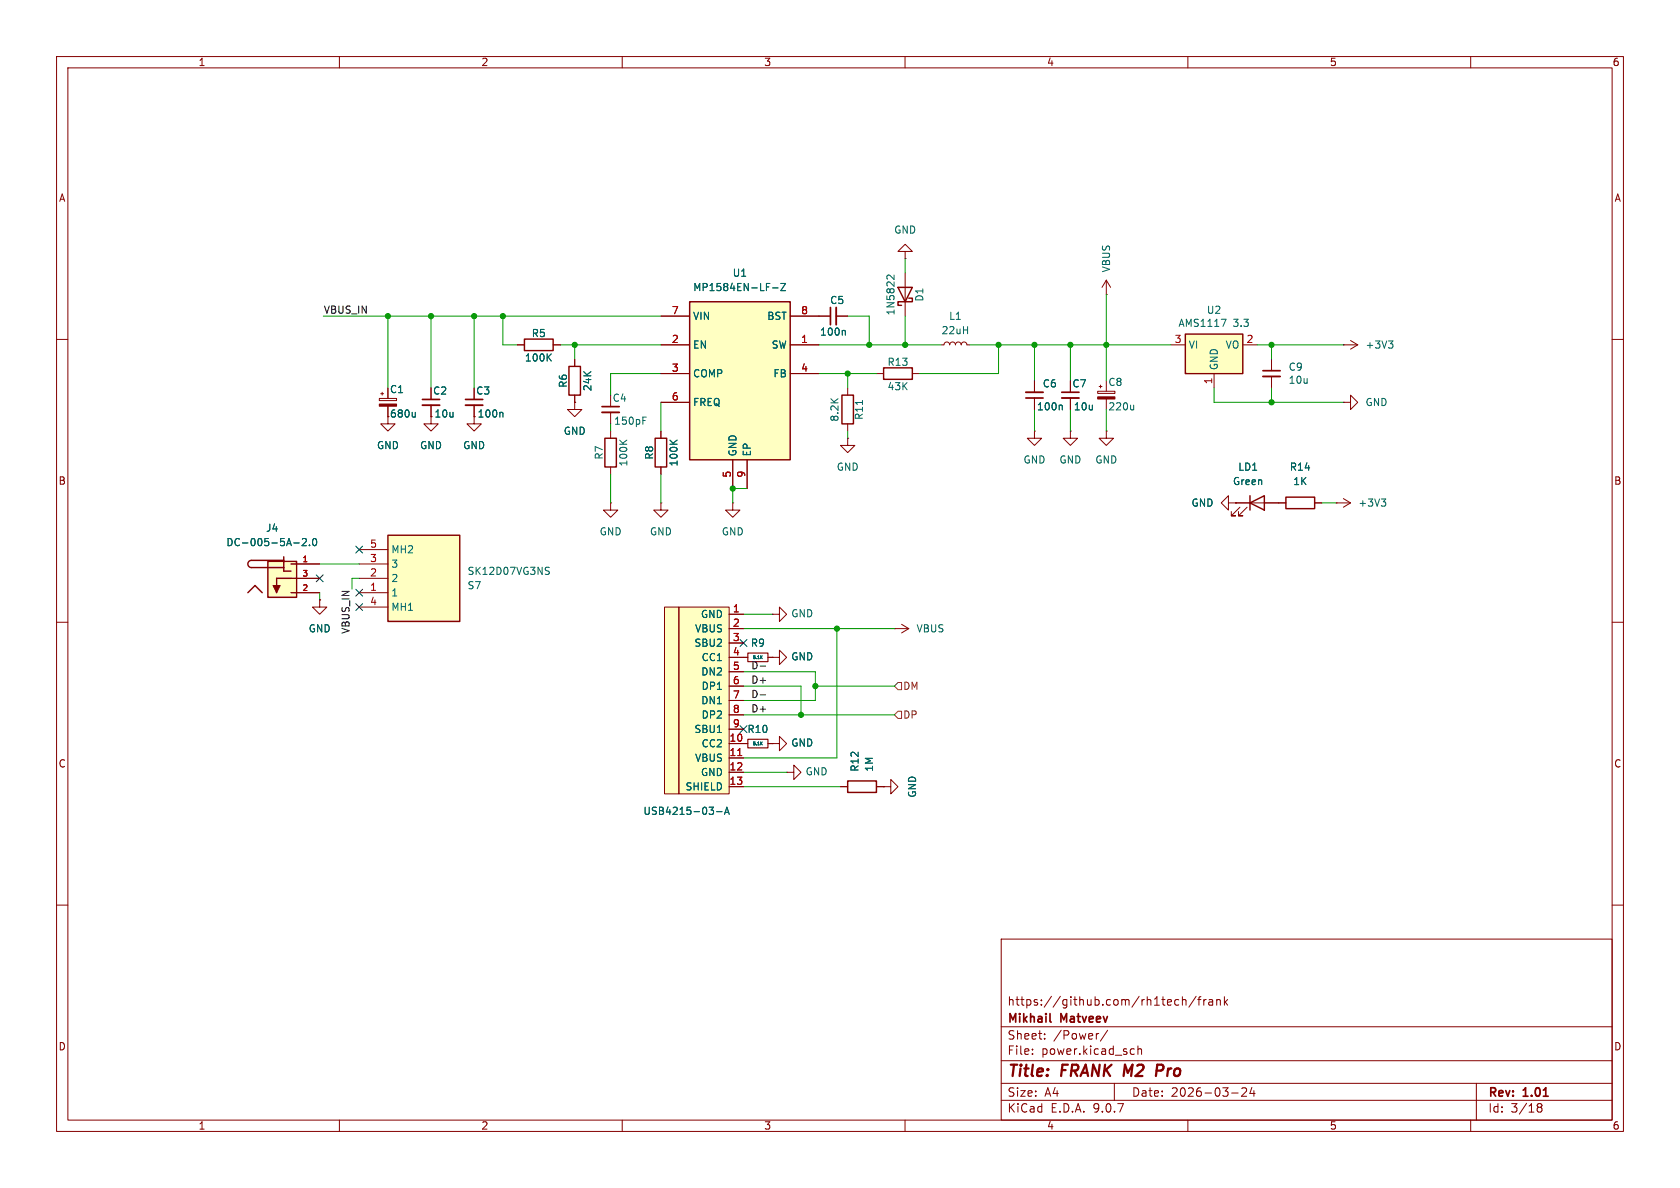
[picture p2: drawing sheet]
<svg xmlns="http://www.w3.org/2000/svg" width="297mm" height="210mm" viewBox="0 0 297 210" stroke-linecap="round" stroke-linejoin="round" font-family="sans-serif">
<g fill="none" stroke="#840000" stroke-width=".18">
<path d="M10 10h277v190h-277zM12 12h273v186h-273zM60 10v2M110 10v2M160 10v2M210 10v2M260 10v2M10 60h2M116.8 76.2v1.3M189.2 76.2v1.3h1.3l-1.3 1.2-1.2-1.2h1.2M189.2 76.2h.1M285 60h2"/>
<path d="M116.8 82.6v1.2M10 110h2M285 110h2M10 160h2M177 166h108v32h-108zM208 176.7l.4 .1M208.4 177.6l-.4 .1M209 176.8l.2-.1 .4 .1 .1 .9M209 176.2v1.5M211.5 176.1l-1.3 2M211.7 176.7h.6M212.3 176.2l-.3 .2v1.3"/>
<path d="M212.8 176.7v1M213.2 176.7l-.2 .1-.2 .2M213.7 176.8h.6l.1 .9M214.4 177.1h-.5a.29 .29 0 0 0-.2 .3 .29 .29 0 0 0 .2 .3l.5-.1M215.1 176.8l.2-.1 .4 .1v.9M215.1 176.7v1M216.5 176.2v1.5M216.6 177.1l.4 .6M217 176.7l-.5 .6M285 160h2M60 198v2M110 198v2"/>
<path d="M160 198v2M177 194.5h108M177 191.5h108M177 187.5h108M177 181.5h108M182.5 186.3v.1M182.5 185.5v.1M184.7 183.6v.1M184.7 182.8v.1M194.2 182.7l-.2 .1M195.8 182.1l-1.3 2M197 191.5v3"/>
<path d="M200.1 185.4l.4 .1M200.5 186.3l-.4 .1M201.2 185.5l.2-.1 .3 .1 .1 .9M201.2 184.9v1.5M210 198v2M217.7 193.2h1.2M219.5 192.4l.6-.1 .2 .1 .1 .3-.9 1.1h.9M221.3 192.2l-.3 1.1h.9M221.7 192.8v1M260 198v2M261 191.5v6.5M271.7 195.5l.3 .2"/>
<path d="M271.7 195.4l.3-.3 .5 .1 .1 .3-.3 .2M272 195.7h.3M272 195.7l-.3 .3M272.3 195.7l.3 .3-.1 .5-.5 .1-.3-.3"/>
</g>
<path d="M205.4 188.2h-.8l-.3 2M205.4 189.2l-.9 .1" fill="none" stroke="#840000" stroke-width=".4"/>
<path d="M185.6 180.5l.2 .2" fill="none" stroke="#840000" stroke-width=".3"/>
<path d="M115.8 77.5h2.1v5.1h-2.1z" fill="none" stroke="#840000" stroke-width=".25"/>
<path d="M118.4 77.8l.8 .7M119.7 77.8l-.7 .5" fill="none" stroke="#006464" stroke-width=".18"/>
<path d="M68.6 94.6h12.7v15.3h-12.7z" fill="#ffffc2"/>
<path d="M68.6 94.6h12.7v15.3h-12.7z" fill="none" stroke="#840000" stroke-width=".25"/>
<path d="M63.5 99.7h5.1M63.5 97.2h5.1M63.5 107.3h5.1M63.5 104.8h5.1M63.5 102.2h5.1" fill="none" stroke="#840000" stroke-width=".18"/>
<path d="M96.6 100.9l.4 .1 .1 .3-.2 .2h-.3M96.6 100.3h.5" fill="none" stroke="#006464" stroke-width=".18"/>
<path d="M121.9 53.3h17.8v28h-17.8z" fill="#ffffc2"/>
<path d="M121.9 53.3h17.8v28h-17.8zM156.2 65h5.1v2.1h-5.1zM221 88.9l2.5-1.3v2.6zM221 87.6v2.6M227.3 87.9h5.1v2h-5.1z" fill="none" stroke="#840000" stroke-width=".25"/>
<g fill="none" stroke="#840000" stroke-width=".18">
<path d="M116.8 55.9h5.1M139.7 55.9h5.1M195.6 52.1h.1M195.6 49.5v2.6M195.6 49.5l-.8 1.3M195.6 49.5l.7 1.3M116.8 61h5.1M116.8 66h5.1M116.8 71.1h5.1M139.7 61h5.1M139.7 66h5.1M154.9 66h1.3"/>
<path d="M161.3 66h1.3M182.9 76.2v1.3h1.2l-1.2 1.2-1.3-1.2h1.3M182.9 76.2h.1M194.1 69.2h3v.3h-3zM194.3 68.3h.5M194.6 68.1v.5M195.6 76.2v1.3h1.2l-1.2 1.2-1.3-1.2h1.3M195.6 76.2h.1M195.6 67.3v1.9M195.6 70.5v1.9M224.8 63.5v2M224.8 66.5v2.1"/>
<path d="M237.5 71.1h1.3v-1.2l1.2 1.2-1.2 1.3v-1.3M237.5 71.1h.1M237.5 61h.1M237.5 61h2.5M238.8 60.2l1.2 .8M240 61l-1.2 .7M129.5 81.3v5.1M132.1 81.3v5.1M217.2 88.9v-1.3l-1.3 1.3 1.3 1.3v-1.3h1.2M218.4 88.9h.1M218.4 88.9h8.9M219.2 89.7l-1.5 1.5h.7h-.7v-.8"/>
<path d="M220.5 89.7l-1.6 1.5h.8h-.8v-.8M232.4 88.9h1.3M236.2 88.9h.1M236.2 88.9h2.6M237.5 88.1l1.3 .8M238.8 88.9l-1.3 .8M158.1 111.1h.1M158.1 111.1h2.6M159.4 110.4l1.3 .7M160.7 111.1l-1.3 .8"/>
</g>
<path d="M136.6 50.9h1M138 50.1h.9l-.9 1.3h.9M200.4 71.6v.9M200.4 72.3l-.2 .2M245.5 60.3h.7l-.4 .5M246 60.8l.2 .2v.3l-.2 .2M244.2 88.2h.8l-.4 .5M244.7 88.7l.3 .2v.3l-.3 .3" fill="none" stroke="#006464" stroke-width=".18"/>
<path d="M194.1 70.2h3v.3h-3z" fill="#840000" stroke="#840000" stroke-width=".18"/>
<path d="M223.3 65.5h3" fill="none" stroke="#840000" stroke-width=".3"/>
<path d="M223.3 66.5h3" fill="none" stroke="#840000" stroke-width=".33"/>
<path d="M209.5 59.1h10.2v6.9h-10.2z" fill="#ffffc2"/>
<path d="M158.7 50.8h2.6l-1.3 2.5zM160.7 52.7h.6v.6h-2.6v.7h.7M209.5 59.1h10.2v6.9h-10.2zM106.9 77.5h2.1v5.1h-2.1zM148.8 69.9h2.1v5h-2.1z" fill="none" stroke="#840000" stroke-width=".25"/>
<g fill="none" stroke="#840000" stroke-width=".18">
<path d="M144.8 55.9h2M147.8 55.9h2.1M160 44.5h1.3l-1.3-1.3-1.3 1.3h1.3v1.2M160 45.7h.1M160 48.3v7.6M67.1 70.4h3v.4h-3zM67.3 69.6h.5M67.6 69.3v.6M68.6 71.8v3.1h1.2l-1.2 1.3-1.3-1.3h1.3M68.6 68.6v1.8M76.2 73.7v1.2h1.3l-1.3 1.3-1.3-1.3h1.3M76.2 73.7h.1"/>
<path d="M76.2 68.6v2M76.2 71.6v2.1M83.8 73.7v1.2h1.3l-1.3 1.3-1.3-1.3h1.3M83.8 73.7h.1M107.9 76.2v1.3M149.9 77.5v1.2h1.2l-1.2 1.3-1.3-1.3h1.3M149.9 77.5h.1M149.9 68.6v1.3M149.9 74.9v1.3M166.4 61h.5l.1-.4 .4-.1 .3 .1 .2 .4 .1-.4 .4-.1 .4 .1 .1 .4 .2-.4 .3-.1 .4 .1 .1 .4 .2-.4 .3-.1 .4 .1 .1 .4h.5M207 61h2.5M214.6 66v2.6"/>
<path d="M219.7 61h2.5M107.9 88.9v1.3h1.3l-1.3 1.2-1.2-1.2h1.2M107.9 88.9h.1M107.9 82.6v1.2M136.5 108.6h1.3v-1.3l1.3 1.3-1.3 1.3v-1.3M136.5 108.6h.1M136.5 116.2h1.3v-1.3l1.3 1.3-1.3 1.3v-1.3M136.5 116.2h.1"/>
</g>
<path d="M149.3 58.4l.1 .2v.7M158.1 48.6v.8l-.9-.8-.4 .1v.5M215.9 56.4h.8l-.5 1.3M73.4 72.9v.8M73.4 73.6l-.2 .1M109.5 77.8l.8 .7M110.8 77.8l-.7 .5M152.5 70.8v.7" fill="none" stroke="#006464" stroke-width=".18"/>
<path d="M67.1 71.4h3v.4h-3z" fill="#840000" stroke="#840000" stroke-width=".18"/>
<path d="M146.8 54.4v3M74.7 70.6h3" fill="none" stroke="#840000" stroke-width=".3"/>
<path d="M147.8 54.4v3M74.7 71.6h3" fill="none" stroke="#840000" stroke-width=".33"/>
<path d="M47.4 99.2h5v6.4h-5z" fill="#ffffc2"/>
<path d="M92.7 59.9h5.1v2.1h-5.1zM47.4 99.2h5v6.4h-5zM50.2 99.1h-5.8a.64 .64 0 0 0-.6 .6 .64 .64 0 0 0 .6 .6h5.8M50.2 98.4v2.6h1.2M43.8 104.8l1.3-1.3 1.3 1.3M51.4 102.2h-2.5v2.6" fill="none" stroke="#840000" stroke-width=".25"/>
<path d="M48.3 103.5h1.2l-.6 1.3z" fill="#840000" stroke="#840000" stroke-width=".18"/>
<g fill="none" stroke="#840000" stroke-width=".18">
<path d="M91.4 61h1.3M97.8 61h1.3M51.4 99.7h5.1M51.4 102.2h5.1M51.4 104.8h5.1M56.5 106v1.3h1.3l-1.3 1.3-1.3-1.3h1.3M56.5 106h.1M131.4 116.2h.8M135.8 116.2h.7M136.5 131.4h1.3v-1.2l1.3 1.2-1.3 1.3v-1.3M136.5 131.4h.1M139.1 136.5h1.2v-1.2l1.3 1.2-1.3 1.3v-1.3"/>
<path d="M139.1 136.5h.1"/>
</g>
<path d="M96.9 63.1l.6 .7M97.5 62.6l-.8 .7M51.9 96h1M53.4 95.3l.5-.1 .3 .4-.8 .9h.8M54.7 96.3v.2M55.4 95.3l.2-.1a.68 .68 0 0 1 .4 .6 .68 .68 0 0 1-.4 .7 .84 .84 0 0 1-.2-1.2zM134.5 116.1l.2 .3M134.7 115.9l-.2 .3" fill="none" stroke="#006464" stroke-width=".18"/>
<path d="M132.2 115.4h3.6v1.6h-3.6z" fill="none" stroke="#840000" stroke-width=".2"/>
<g fill="#ffffc2">
<path d="M117.5 107.3h2.5v33h-2.5z"/>
<path d="M120 107.3h8.9v33h-8.9z"/>
</g>
<g fill="none" stroke="#840000" stroke-width=".18">
<path d="M116.8 55.9h5.1M139.7 55.9h7.1M147.8 55.9h2.1M68.6 68.6v1.8M68.6 71.8v1.9M76.2 73.7h.1M76.2 68.6v2M76.2 71.6v2.1M83.8 73.7h.1M83.8 68.6v2M83.8 71.6v2.1M91.4 61h1.3"/>
<path d="M97.8 61h1.3M101.6 71.1v1.3h1.3l-1.3 1.3-1.3-1.3h1.3M101.6 71.1h.1M101.6 63.5v1.3M101.6 69.9v1.2M107.9 69.9v2M107.9 72.9v2M116.8 76.2v1.3M116.8 61h5.1M116.8 66h5.1M116.8 71.1h5.1M139.7 61h5.1"/>
<path d="M139.7 66h5.1M182.9 67.3v2M182.9 70.4v2M189.2 67.3v2M189.2 70.4v2M51.4 99.7h5.1M116.8 88.9v1.3h1.3l-1.3 1.2-1.2-1.2h1.2M116.8 88.9h.1M116.8 82.6v1.2M129.5 88.9v1.3h1.3l-1.3 1.2-1.2-1.2h1.2M129.5 88.9h.1M129.5 81.3v5.1"/>
<path d="M132.1 81.3v5.1M218.4 88.9h.1M218.4 88.9h2.6M223.5 88.9h3.8M232.4 88.9h1.3M51.4 102.2h5.1M51.4 104.8h5.1M56.5 106h.1M117.5 107.3h2.5v33h-2.5zM120 107.3h8.9v33h-8.9zM128.9 108.6h2.5M128.9 111.1h2.5"/>
<path d="M128.9 113.7h2.5M128.9 116.2h3.3M128.9 118.7h2.5M135.8 116.2h.7M136.5 116.2h.1M128.9 121.3h2.5M128.9 123.8h2.5M128.9 126.4h2.5M128.9 128.9h2.5M128.9 131.4h3.3M128.9 134h2.5M128.9 136.5h2.5"/>
<path d="M128.9 139.1h2.5M135.8 131.4h.7M136.5 131.4h.1M148.6 139.1h1.3M154.9 139.1h1.3M156.2 139.1h1.3v-1.3l1.2 1.3-1.2 1.2v-1.2M156.2 139.1h.1"/>
</g>
<path d="M130.4 133.6h.7" fill="none" stroke="#a90000" stroke-width=".18"/>
<g fill="none" stroke="#006464" stroke-width=".18">
<path d="M136.6 50.9h1M138 50.1h.9l-.9 1.3h.9M149.3 58.4l.1 .2v.7M73.4 72.9v.8M73.4 73.6l-.2 .1M88.7 72.9l.2 .2v.6M96.9 63.1l.6 .7M97.5 62.6l-.8 .7M113.6 74.3h.5M113.6 73.7h.7M118.4 77.8l.8 .7M119.7 77.8l-.7 .5"/>
<path d="M187.6 71.6l.2 .2v.7M51.9 96h1M53.4 95.3l.5-.1 .3 .4-.8 .9h.8M54.7 96.3v.2M55.4 95.3l.2-.1a.68 .68 0 0 1 .4 .6 .68 .68 0 0 1-.4 .7 .84 .84 0 0 1-.2-1.2zM134.5 116.1l.2 .3M134.7 115.9l-.2 .3M134.5 131.4l.2 .3M134.7 131.2l-.2 .3M125.4 142.7h.7l-.4 .5M126.1 143.3v.5M126.7 143.5h1"/>
<path d="M128.1 144l.4-1.3 .4 1.3M128.2 143.6h.6"/>
</g>
<path d="M132.2 130.7h3.6v1.5h-3.6z" fill="none" stroke="#840000" stroke-width=".2"/>
<path d="M100.6 64.8h2v5.1h-2zM149.9 138h5v2.1h-5z" fill="none" stroke="#840000" stroke-width=".25"/>
<path d="M82.3 70.6h3M106.4 71.9h3.1M181.4 70.4h3M187.7 69.3h3.1" fill="none" stroke="#840000" stroke-width=".3"/>
<path d="M82.3 71.6h3M106.4 72.9h3.1M181.4 69.3h3M187.7 70.4h3.1" fill="none" stroke="#840000" stroke-width=".33"/>
<path d="M158.7 120.7h.7v1.2h-.7l-.6-.6zM158.7 125.7h.7v1.3h-.7l-.6-.6z" fill="none" stroke="#725600" stroke-width=".18"/>
<path d="M134.4 117.7h1M134.4 122.8h1" fill="none" stroke="#0f0f0f" stroke-width=".18"/>
<g fill="none" stroke="#009600" stroke-width=".18">
<path d="M57.1 55.9h59.7M68.6 55.9v12.7M76.2 55.9v12.7M83.8 55.9v12.7M88.9 55.9v5.1h2.5M149.9 55.9h3.8v5.1M160 45.7v2.6M160 55.9v5.1M195.6 52.1v15.2M99.1 61h17.7M101.6 61v2.5M107.9 74.9v1.3"/>
<path d="M116.8 66h-8.9v3.9M116.8 71.1v5.1M144.8 61h21.6M144.8 66h10.1M149.9 66v2.6M149.9 76.2v1.3M171.4 61h35.6M176.5 61v5h-13.9M182.9 61v6.3M182.9 72.4v3.8M189.2 61v6.3M189.2 72.4v3.8"/>
<path d="M195.6 72.4v3.8M214.6 68.6v2.5h22.9M222.2 61h15.3M224.8 61v2.5M224.8 68.6v2.5M56.5 99.7h7M107.9 83.8v5.1M116.8 83.8v5.1M132.1 86.4h-2.6v2.5M233.7 88.9h2.5M56.5 104.8v1.2M63.5 102.2h-1.3v1.9"/>
<path d="M131.4 111.1h26.7M131.4 108.6h5.1M131.4 118.7h12.7v5.1h-12.7M148 111.1v22.9h-16.6M131.4 121.3h10.2v5.1M131.4 126.4h26.7M131.4 139.1h17.2M131.4 136.5h7.7M144.1 121.3h14"/>
</g>
<path d="M62.9 96.5l1.2 1.3M64.1 96.5l-1.2 1.3M55.9 101.6l1.2 1.2M57.1 101.6l-1.2 1.2M62.9 106.7l1.2 1.2M62.9 104.2l1.2 1.2M64.1 106.7l-1.2 1.2M64.1 104.2l-1.2 1.2M130.8 113.1l1.3 1.2M132.1 113.1l-1.3 1.2M130.8 128.3l1.3 1.2M132.1 128.3l-1.3 1.2" fill="none" stroke="#000084" stroke-width=".18"/>
<g fill="#009600" stroke="#009600" stroke-width=".18">
<circle cx="176.5" cy="61" r=".46"/>
<circle cx="160" cy="61" r=".46"/>
<circle cx="144.1" cy="121.3" r=".46"/>
<circle cx="141.6" cy="126.4" r=".46"/>
<circle cx="148" cy="111.1" r=".46"/>
<circle cx="149.9" cy="66" r=".46"/>
<circle cx="153.7" cy="61" r=".46"/>
<circle cx="129.5" cy="86.4" r=".46"/>
<circle cx="88.9" cy="55.9" r=".46"/>
<circle cx="83.8" cy="55.9" r=".46"/>
<circle cx="101.6" cy="61" r=".46"/>
<circle cx="68.6" cy="55.9" r=".46"/>
<circle cx="76.2" cy="55.9" r=".46"/>
<circle cx="189.2" cy="61" r=".46"/>
<circle cx="182.9" cy="61" r=".46"/>
<circle cx="195.6" cy="61" r=".46"/>
<circle cx="224.8" cy="71.1" r=".46"/>
<circle cx="224.8" cy="61" r=".46"/>
</g>
<g font-size="2.8" fill="#840000">
<text x="178" y="190.9">Title:</text>
<text x="187.7" y="190.9">FRANK M2</text>
<text x="206" y="190.9">Pro</text>
</g>
<g font-size="2.1" fill="#840000">
<text x="178" y="178">https://github.com/rh1tech/frank</text>
<text x="178" y="184">Sheet:</text>
<text x="178" y="181.2">Mikhail</text>
<text x="186.2" y="184">/Power/</text>
<text x="187.6" y="181.2">Matveev</text>
<text x="178" y="186.7">File:</text>
<text x="184.1" y="186.7">power.kicad_sch</text>
<text x="178" y="196.9">KiCad</text>
<text x="178" y="194.1">Size:</text>
<text x="184.7" y="194.1">A4</text>
<text x="185.7" y="196.9">E.D.A.</text>
<text x="193.3" y="196.9">9.0.7</text>
<text x="200" y="194.1">Date:</text>
<text x="207" y="194.1">2026-03-24</text>
<text x="263" y="194.3">Rev:</text>
<text x="263" y="196.9">Id:</text>
<text x="267.1" y="196.9">3/18</text>
<text x="269.4" y="194.3">1.01</text>
</g>
<g font-size="1.8" fill="#840000">
<text x="35" y="11.9">1</text>
<text x="85" y="11.9">2</text>
<text x="135" y="11.9">3</text>
<text x="185" y="11.9">4</text>
<text x="235" y="11.9">5</text>
<text x="285" y="11.9">6</text>
<text x="10.3" y="35.9">A</text>
<text x="285.3" y="35.9">A</text>
<text x="68.8" y="74">680u</text>
<text x="10.3" y="85.9">B</text>
<text x="285.3" y="85.9">B</text>
<text x="10.3" y="135.9">C</text>
<text x="285.3" y="135.9">C</text>
<text x="10.3" y="185.9">D</text>
<text x="285.3" y="185.9">D</text>
<text x="35" y="199.9">1</text>
<text x="85" y="199.9">2</text>
<text x="135" y="199.9">3</text>
<text x="185" y="199.9">4</text>
<text x="235" y="199.9">5</text>
<text x="285" y="199.9">6</text>
</g>
<g font-size="1.8" fill="#006464">
<text x="158" y="41.5">GND</text>
<text x="122.5" y="51.7">MP1584EN-LF-Z</text>
<text x="129.4" y="49.1">U1</text>
<text x="146.7" y="53.9">C5</text>
<text x="163.4" y="53.4" transform="rotate(-90 163.4 53.4)">D1</text>
<text x="196.4" y="48.3" transform="rotate(-90 196.4 48.3)">VBUS</text>
<text x="93.9" y="59.8">R5</text>
<text x="122.4" y="56.7">VIN</text>
<text x="135.5" y="56.7">BST</text>
<text x="144.9" y="59.5">100n</text>
<text x="158.3" y="55.9" transform="rotate(-90 158.3 55.9)">1N5822</text>
<text x="166.4" y="59.3">22uH</text>
<text x="167.7" y="56.7">L1</text>
<text x="208.2" y="58">AMS1117</text>
<text x="213.3" y="55.7">U2</text>
<text x="218" y="58">3.3</text>
<text x="92.7" y="64.1">100K</text>
<text x="122.4" y="61.8">EN</text>
<text x="136.3" y="61.8">SW</text>
<text x="156.8" y="64.9">R13</text>
<text x="210.1" y="61.8">VI</text>
<text x="215.5" y="65.5" transform="rotate(-90 215.5 65.5)">GND</text>
<text x="216.6" y="61.8">VO</text>
<text x="227.7" y="65.7">C9</text>
<text x="241.3" y="61.8">+3V3</text>
<text x="68.8" y="69.7">C1</text>
<text x="76.5" y="70">C2</text>
<text x="84.1" y="70">C3</text>
<text x="100.4" y="68.7" transform="rotate(-90 100.4 68.7)">R6</text>
<text x="104.7" y="69.3" transform="rotate(-90 104.7 69.3)">24K</text>
<text x="108.2" y="71.2">C4</text>
<text x="122.4" y="66.9">COMP</text>
<text x="122.4" y="72">FREQ</text>
<text x="136.6" y="66.9">FB</text>
<text x="156.8" y="69.2">43K</text>
<text x="184.3" y="68.7">C6</text>
<text x="189.5" y="68.7">C7</text>
<text x="195.8" y="68.4">C8</text>
<text x="227.7" y="68">10u</text>
<text x="241.3" y="72">GND</text>
<text x="76.7" y="74">10u</text>
<text x="84.3" y="74">100n</text>
<text x="99.6" y="77.1">GND</text>
<text x="108.5" y="75.3">150pF</text>
<text x="148.4" y="74.6" transform="rotate(-90 148.4 74.6)">8.2K</text>
<text x="152.8" y="74.3" transform="rotate(-90 152.8 74.3)">R11</text>
<text x="183.2" y="72.7">100n</text>
<text x="189.7" y="72.7">10u</text>
<text x="195.8" y="72.7">220u</text>
<text x="66.5" y="79.6">GND</text>
<text x="74.2" y="79.6">GND</text>
<text x="81.8" y="79.6">GND</text>
<text x="106.8" y="81.4" transform="rotate(-90 106.8 81.4)">R7</text>
<text x="111.1" y="82.6" transform="rotate(-90 111.1 82.6)">100K</text>
<text x="115.7" y="81.4" transform="rotate(-90 115.7 81.4)">R8</text>
<text x="120" y="82.6" transform="rotate(-90 120 82.6)">100K</text>
<text x="130.4" y="80.8" transform="rotate(-90 130.4 80.8)">GND</text>
<text x="132.9" y="80.8" transform="rotate(-90 132.9 80.8)">EP</text>
<text x="147.8" y="83.4">GND</text>
<text x="180.8" y="82.1">GND</text>
<text x="187.2" y="82.1">GND</text>
<text x="193.5" y="82.1">GND</text>
<text x="218.8" y="83.4">LD1</text>
<text x="227.9" y="83.4">R14</text>
<text x="210.5" y="89.8">GND</text>
<text x="217.9" y="86">Green</text>
<text x="228.5" y="86">1K</text>
<text x="240" y="89.8">+3V3</text>
<text x="46.9" y="94.2">J4</text>
<text x="105.9" y="94.8">GND</text>
<text x="114.8" y="94.8">GND</text>
<text x="127.5" y="94.8">GND</text>
<text x="39.9" y="96.7">DC-005-5A-2.0</text>
<text x="69.1" y="100.6">3</text>
<text x="69.1" y="98">MH2</text>
<text x="82.6" y="101.8">SK12D07VG3NS</text>
<text x="69.1" y="105.6">1</text>
<text x="69.1" y="103.1">2</text>
<text x="82.6" y="104.4">S7</text>
<text x="54.5" y="112">GND</text>
<text x="69.1" y="108.2">MH1</text>
<text x="122.8" y="112">VBUS</text>
<text x="123.8" y="109.4">GND</text>
<text x="139.8" y="109.3">GND</text>
<text x="161.9" y="112">VBUS</text>
<text x="122.7" y="114.5">SBU2</text>
<text x="123.9" y="119.6">DN2</text>
<text x="123.9" y="117.1">CC1</text>
<text x="132.6" y="114.5">R9</text>
<text x="139.8" y="116.9">GND</text>
<text x="123.9" y="124.7">DN1</text>
<text x="123.9" y="122.1">DP1</text>
<text x="122.7" y="129.8">SBU1</text>
<text x="123.9" y="127.2">DP2</text>
<text x="132" y="129.8">R10</text>
<text x="122.8" y="134.8">VBUS</text>
<text x="123.8" y="137.4">GND</text>
<text x="123.9" y="132.3">CC2</text>
<text x="139.8" y="132.2">GND</text>
<text x="142.3" y="137.3">GND</text>
<text x="152" y="136.5" transform="rotate(-90 152 136.5)">R12</text>
<text x="154.5" y="136.5" transform="rotate(-90 154.5 136.5)">1M</text>
<text x="121.1" y="139.9">SHIELD</text>
<text x="162.2" y="141.1" transform="rotate(-90 162.2 141.1)">GND</text>
<text x="113.6" y="144.2">USB4215-03-A</text>
</g>
<g font-size="1.8" fill="#0f0f0f">
<text x="57.1" y="55.5">VBUS_IN</text>
<text x="61.9" y="112.1" transform="rotate(-90 61.9 112.1)">VBUS_IN</text>
<text x="132.7" y="118.4">D-</text>
<text x="132.7" y="120.9">D+</text>
<text x="132.7" y="123.5">D-</text>
<text x="132.7" y="126">D+</text>
</g>
<g font-size="1.8" fill="#a90000">
<text x="118.7" y="55.6">7</text>
<text x="141.5" y="55.6">8</text>
<text x="118.7" y="60.7">2</text>
<text x="118.7" y="65.8">3</text>
<text x="141.5" y="60.7">1</text>
<text x="141.5" y="65.8">4</text>
<text x="207.6" y="60.7">3</text>
<text x="220.3" y="60.7">2</text>
<text x="118.7" y="70.9">6</text>
<text x="214.4" y="68" transform="rotate(-90 214.4 68)">1</text>
<text x="129.3" y="84.5" transform="rotate(-90 129.3 84.5)">5</text>
<text x="131.8" y="84.5" transform="rotate(-90 131.8 84.5)">9</text>
<text x="65.3" y="102">2</text>
<text x="65.3" y="99.4">3</text>
<text x="65.3" y="96.9">5</text>
<text x="65.3" y="107.1">4</text>
<text x="65.3" y="104.5">1</text>
<text x="129.5" y="108.3">1</text>
<text x="129.5" y="110.9">2</text>
<text x="129.5" y="113.4">3</text>
<text x="129.5" y="116">4</text>
<text x="129.5" y="118.5">5</text>
<text x="129.5" y="121">6</text>
<text x="129.5" y="123.6">7</text>
<text x="128.9" y="131.2">10</text>
<text x="129.5" y="126.1">8</text>
<text x="129.5" y="128.7">9</text>
<text x="128.9" y="133.7">11</text>
<text x="128.9" y="136.3">12</text>
<text x="128.9" y="138.8">13</text>
</g>
<g font-size="1.8" fill="#725600">
<text x="159.6" y="122.1">DM</text>
<text x="159.6" y="127.2">DP</text>
</g>
<g font-size="1.4" fill="#a90000">
<text x="53.4" y="99.4">1</text>
<text x="53.4" y="102">3</text>
<text x="53.4" y="104.5">2</text>
</g>
<g font-size=".7" fill="#006464">
<text x="133" y="116.6">5.1K</text>
<text x="133" y="131.9">5.1K</text>
</g>
</svg>
